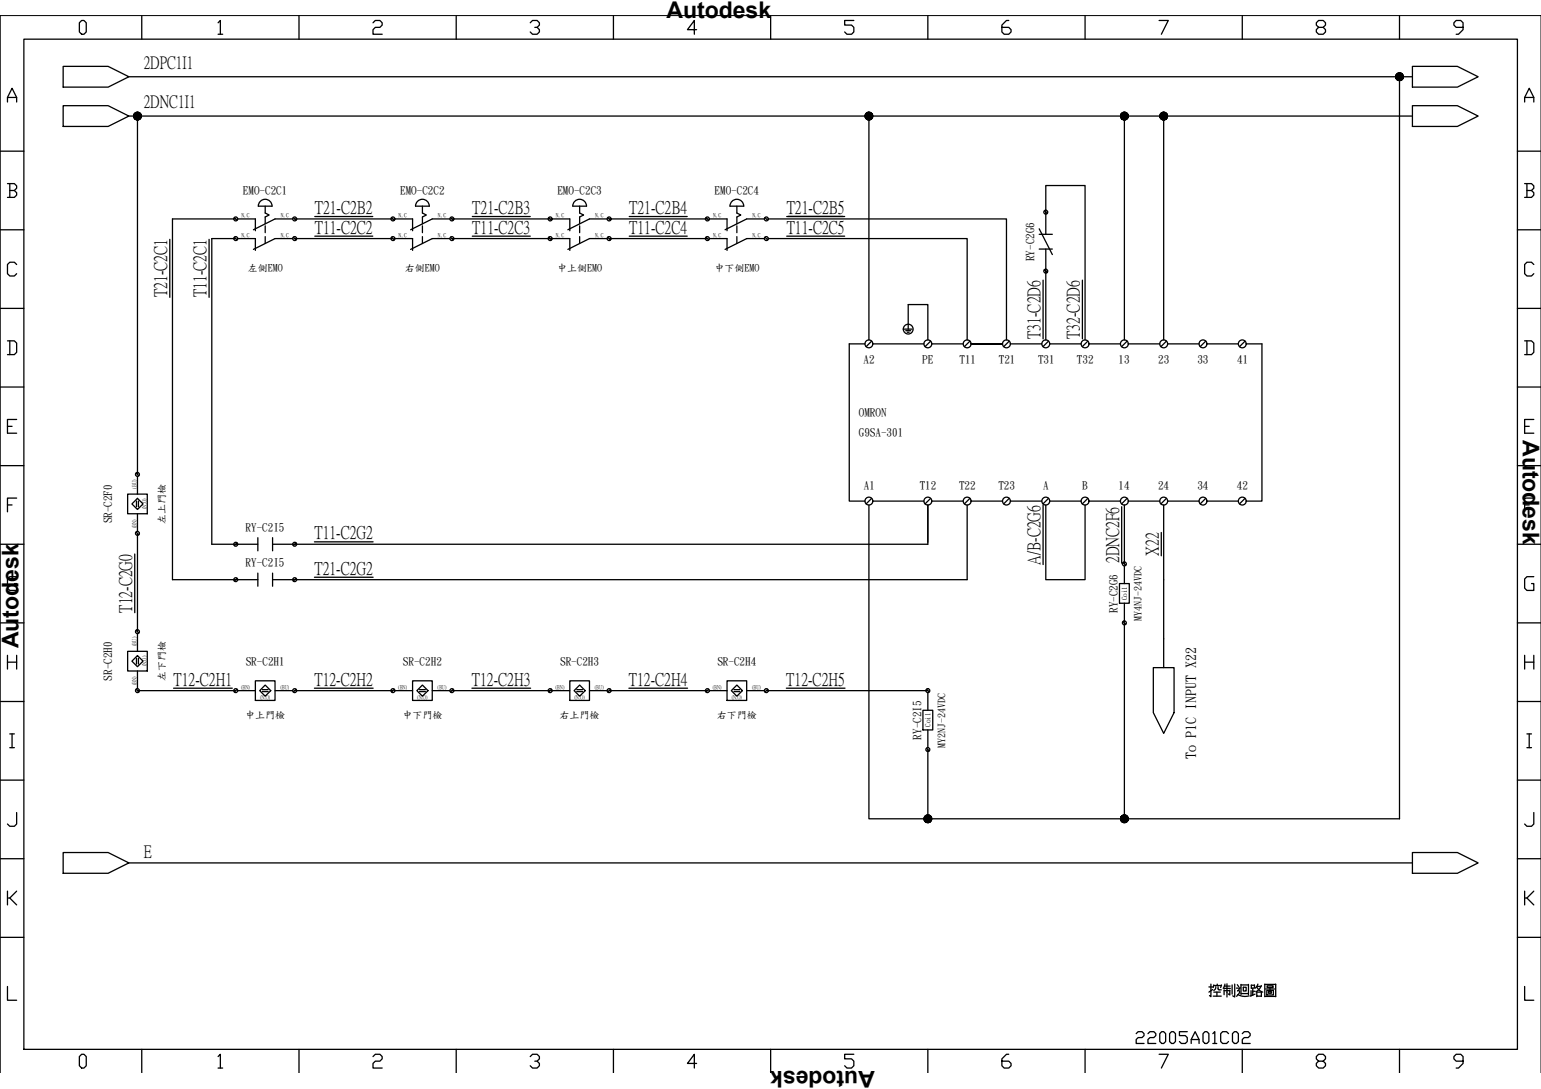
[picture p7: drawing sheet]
<svg xmlns="http://www.w3.org/2000/svg" width="297mm" height="210mm" viewBox="0 0 297 210" stroke-linecap="round" stroke-linejoin="round" font-family="sans-serif">
<g fill="none" stroke="#000" stroke-width=".25">
<path d="M1.4 19.7v-.9l.9-1.8 .9 1.8v.9M1.4 18.8h1.8M4.6 7.5h287.9v194.8h-287.9zM15.7 3.9h.5l.4 .5v1.8l-.4 .4h-.5l-.4-.4v-1.8zM27.3 3v4.5M42 4.4l.5-.5v2.7M42 6.6h.9M57.6 3v4.5M71.9 4.4l.4-.5h.9l.5 .5v.4l-.5 .5h-.9l-.4 .4v.9h1.8M87.9 3v4.5M102.2 4.4l.4-.5h.9l.5 .5v.4l-.5 .5h-.4M103.5 5.3l.5 .4v.5l-.5 .4h-.9l-.4-.4"/>
<path d="M118.2 3v4.5M134.3 5.7h-1.8l1.3-1.8v2.7M148.5 3v4.5M164.6 3.9h-1.8v.9h1.3l.5 .5v.9l-.5 .4h-.8l-.5-.4M178.8 3v4.5M194.4 3.9h-.4l-.9 .9v1.4l.5 .4h.8l.5-.4v-.5l-.5-.4h-1.3M209.2 3v4.5M223.4 3.9h1.8l-1.3 2.7M239.5 3v4.5M254.2 5.3l-.5-.5v-.4l.5-.5h.9l.4 .5v.4l-.4 .5h-.9l-.5 .4v.5l.5 .4h.9l.4-.4v-.5l-.4-.4M269.8 3v4.5M282 5.3h-1.3l-.5-.5v-.4l.5-.5h.9l.4 .5v1.3l-.9 .9h-.4"/>
<path d="M293.9 19.7v-.9l.9-1.8 .9 1.8v.9M293.9 18.8h1.8M.1 29.1h4.5M1.4 35.4h1.4l.4 .4v.5l-.4 .4M1.9 36.7h.9l.4 .5v.4l-.4 .4h-1.4M1.9 35.4v2.6M292.5 29.1h4.5M293.9 35.4h1.3l.5 .4v.5l-.5 .4M294.3 36.7h.9l.5 .5v.4l-.5 .4h-1.3M294.3 35.4v2.6M.1 44.3h4.5M.1 59.4h4.5"/>
<path d="M3.2 51l-.4-.5h-.9l-.5 .5v1.8l.5 .4h.9l.4-.4M292.5 44.3h4.5M292.5 59.4h4.5M295.7 51l-.5-.5h-.9l-.4 .5v1.8l.4 .4h.9l.5-.4M.1 74.6h4.5M1.4 65.7h1.4l.4 .4v1.8l-.4 .5h-1.4M1.9 65.7v2.7M292.5 74.6h4.5M293.9 65.7h1.3l.5 .4v1.8l-.5 .5h-1.3M294.3 65.7v2.7M.1 89.8h4.5M1.4 82.2h.9"/>
<path d="M1.4 97.3h.9M3.2 80.8h-1.8v2.7h1.8M3.2 96h-1.8v2.7M292.5 89.8h4.5M293.9 82.2h.9M293.9 97.3h.9M295.7 80.8h-1.8v2.7h1.8M295.7 96h-1.8v2.7M.1 104.9h4.5M3.2 111.2h-1.3l-.5 .4v1.8l.5 .4h1.3v-1.3h-.4M292.5 104.9h4.5M295.7 111.2h-1.4l-.4 .4v1.8l.4 .4h1.4v-1.3h-.5"/>
<path d="M.1 120.1h4.5M.1 135.2h4.5M1.4 126.3v2.7M1.4 127.6h1.8M3.2 126.3v2.7M292.5 120.1h4.5M292.5 135.2h4.5M293.9 127.6h1.8M293.9 126.3v2.7M295.7 126.3v2.7M.1 150.4h4.5M1.9 141.5h.9"/>
<path d="M1.9 144.1h.9M2.3 141.5v2.6M3.2 156.6v2.2l-.4 .5h-.9l-.5-.5M292.5 150.4h4.5M294.3 141.5h.9M294.3 144.1h.9M294.8 141.5v2.6M295.7 156.6v2.2l-.5 .5h-.9l-.4-.5M.1 165.5h4.5M1.4 171.8v2.6M1.9 173.1l1.3 1.3M3.2 171.8l-1.3 1.3h-.5"/>
<path d="M292.5 165.5h4.5M293.9 171.8v2.6M294.3 173.1l1.4 1.3M295.7 171.8l-1.4 1.3h-.4M.1 180.7h4.5M1.4 190.1v2.7h1.8M292.5 180.7h4.5M293.9 190.1v2.7h1.8M15.7 203.2h.5l.4 .5v1.7l-.4 .5h-.5l-.4-.5v-1.7zM27.3 202.3v4.5M42 203.7l.5-.5v2.7M42 205.9h.9"/>
<path d="M57.6 202.3v4.5M71.9 203.7l.4-.5h.9l.5 .5v.4l-.5 .4h-.9l-.4 .5v.9h1.8M87.9 202.3v4.5M102.2 203.7l.4-.5h.9l.5 .5v.4l-.5 .4h-.4M103.5 204.5l.5 .5v.4l-.5 .5h-.9l-.4-.5M118.2 202.3v4.5M134.3 205h-1.8l1.3-1.8v2.7M148.5 202.3v4.5M164.6 203.2h-1.8v.9h1.3l.5 .4v.9l-.5 .5h-.8l-.5-.5M178.8 202.3v4.5M194.4 203.2h-.4l-.9 .9v1.3l.5 .5h.8l.5-.5v-.4l-.5-.5h-1.3M209.2 202.3v4.5"/>
<path d="M223.4 203.2h1.8l-1.3 2.7M239.5 202.3v4.5M254.2 204.5l-.5-.4v-.4l.5-.5h.9l.4 .5v.4l-.4 .4h-.9l-.5 .5v.4l.5 .5h.9l.4-.5v-.4l-.4-.5M269.8 202.3v4.5M282 204.5h-1.3l-.5-.4v-.4l.5-.5h.9l.4 .5v1.3l-.9 .9h-.4"/>
</g>
<!-- layer: 0 -->
<g fill="none" stroke="#000" stroke-width=".25">
<path d="M12.2 12.8h8.6l4 2-4 2h-8.6zM24.8 14.8h247.5M269.8 14.8v143h-102.3v-60.5M272.3 12.8h8.6l4 2-4 2h-8.6zM12.2 20.4h8.6l4 2-4 2h-8.6zM24.8 22.4h247.5M26.5 22.4v69M167.5 22.4v43.1M216.7 22.4v43.1M224.3 22.4v43.1M272.3 20.4h8.6l4 2-4 2h-8.6zM32.7 46.1v11.2"/>
<path d="M40.3 46.1v11.2M45.4 46h-4.6v58.9h8.9M45.4 42.2h-12.2v69.5h16.5M56.8 46h18.9M56.8 42.2h18.9M60.7 41.7h11.2M60.7 45.5h11.2M87.1 46h18.9M87.1 42.2h18.9M91 41.7h11.2M91 45.5h11.2M117.4 46h19"/>
<path d="M117.4 42.2h19M121.3 41.7h11.2M121.3 45.5h11.2M148.1 46h38.3v19.5M148.1 42.2h45.9v23.3M151.6 41.7h11.2M151.6 45.5h11.2M200.3 45.2h2.5M200.3 48h2.5M200.3 44.1l2.5 5M201.1 54v11.3M201.3 52l.5 .5"/>
<path d="M201.3 40.6l.5 .6M201.6 45.2v-9.4h7.6v29.7M201.6 48v17.5M208.6 54v11.3M174.3 63.4h1.5M174.6 63.7h.9M174.9 64h.4M175.1 63.4v-4.7h3.7v6.8M24.6 95.2h3.8v3.8h-3.8zM26.2 91.2l.6 .5M26.3 96.6v1.1M26.5 96.1l1.1 1-1.1 1.1-1.1-1.1z"/>
<path d="M26.5 91.8v3.4M26.5 99v3.4M26.7 96.6v1.1M186.4 97.3v14.4h-133.9M201.1 97.4v11.4M201.6 97.3v14.4h7.6v-14.4M216.2 97.7v10.8M216.7 97.3v11.4M224.3 97.3v31.4M26 106.8v11.3M26.2 102.5l.6 .6M26.5 102.8v19"/>
<path d="M45.7 104.6l-.5 .6M45.7 111.5l-.5 .5M49.7 103.6v2.6M49.7 110.5v2.5M52.5 103.6v2.6M52.5 110.5v2.5M57.1 104.6l-.6 .6M57.1 111.5l-.6 .5M60.6 104.4h11.3M60.6 111.3h11.3M178.8 104.5v-7.2v7.6h-126.3M223.8 102.6v4.5"/>
<path d="M24.6 125.5h3.8v3.8h-3.8zM26.2 132.9l.6 .5M26.2 121.5l.6 .5M26.3 126.9v1.1M26.5 126.4l1.1 1-1.1 1.1-1.1-1.1zM26.5 133.1h18.9M26.5 122.1v3.4M26.5 129.3v3.4M26.7 126.9v1.1M33.5 132.6h11.3M45.7 132.9l-.5 .5M45.8 133.1h3.4"/>
<path d="M49.2 131.2h3.8v3.8h-3.8zM50.6 132.9h1.1M50.6 133.3h1.1M51.1 132l1.1 1.1-1.1 1.1-1-1.1zM53 133.1h3.4M56.8 133.1h18.9M57.1 132.9l-.6 .5M60.6 132.6h11.3M76 132.9l-.5 .5M76.1 133.1h3.4M79.5 131.2h3.8v3.8h-3.8zM80.9 132.9h1.1"/>
<path d="M80.9 133.3h1.1M81.4 132l1.1 1.1-1.1 1.1-1-1.1zM83.3 133.1h3.4M87.1 133.1h18.9M87.4 132.9l-.6 .5M91 132.6h11.3M106.3 132.9l-.5 .5M106.4 133.1h3.4M109.8 131.2h3.8v3.8h-3.8zM111.2 132.9h1.1M111.2 133.3h1.1M111.7 132l1.1 1.1-1.1 1.1-1-1.1z"/>
<path d="M113.6 133.1h3.4M117.4 133.1h19M117.7 132.9l-.6 .5M121.2 132.6h11.3M136.6 132.9l-.5 .5M136.7 133.1h3.4M140.1 131.2h3.8v3.8h-3.8zM141.5 132.9h1.1M141.5 133.3h1.1M142 132l1.1 1.1-1.1 1.1-1-1.1zM143.9 133.1h3.4M147.7 133.1h31.1"/>
<path d="M148 132.9l-.6 .5M151.6 132.6h11.3M216.7 120.1v37.7M222.3 128.7h4v8.7l-2 4-2-4zM178.8 144.5v13.3M12.2 164.3h8.6l4 2-4 2h-8.6zM24.8 166.3h247.5M272.3 164.3h8.6l4 2-4 2h-8.6z"/>
<circle cx="201.6" cy="52.3" r=".38"/>
<circle cx="201.6" cy="40.9" r=".38"/>
<circle cx="175.1" cy="63.4" r=".94"/>
<circle cx="26.5" cy="91.4" r=".38"/>
<circle cx="26.5" cy="102.8" r=".38"/>
<circle cx="45.4" cy="111.7" r=".38"/>
<circle cx="45.4" cy="104.9" r=".38"/>
<circle cx="56.8" cy="111.7" r=".38"/>
<circle cx="56.8" cy="104.9" r=".38"/>
<circle cx="26.5" cy="121.8" r=".38"/>
<circle cx="26.5" cy="133.1" r=".38"/>
<circle cx="45.4" cy="133.1" r=".38"/>
<circle cx="56.8" cy="133.1" r=".38"/>
<circle cx="75.7" cy="133.1" r=".38"/>
<circle cx="87.1" cy="133.1" r=".38"/>
<circle cx="106" cy="133.1" r=".38"/>
<circle cx="117.4" cy="133.1" r=".38"/>
<circle cx="136.3" cy="133.1" r=".38"/>
<circle cx="147.7" cy="133.1" r=".38"/>
</g>
<!-- layer: QCN -->
<g fill="none" stroke="#000" stroke-width=".25">
<path d="M50.3 38.7a1.33 1.33 0 0 1 1.4-.1 1.33 1.33 0 0 1 .7 1.1h-2.6l.1-.4zM51.1 39.7v1.4l.8 .3-.8 .4v1.3M80.4 39a1.33 1.33 0 0 1 1.4-.5 1.33 1.33 0 0 1 .9 1.2h-2.6zM81.4 39.7v1.4l.8 .3-.8 .4v1.3M110.9 38.7a1.33 1.33 0 0 1 1.4-.1 1.33 1.33 0 0 1 .8 1.1h-2.7l.1-.4zM111.7 39.7v1.4l.8 .3-.8 .4v1.3M141 39a1.33 1.33 0 0 1 1.4-.5 1.33 1.33 0 0 1 1 1.2h-2.7zM142 39.7v1.4l.8 .3-.8 .4v1.3M45.2 45.7l.5 .6M45.2 41.9l.5 .6M45.8 46h3.4v2.3M45.8 42.2h3.4v2.3"/>
<path d="M51.1 43.5v1.4M51.1 45.6v1.3M56.4 46h-3.4l-4.2 2.1M56.4 42.2h-3.4l-4.2 2.1M56.5 45.7l.6 .6M56.5 41.9l.6 .6M75.5 45.7l.5 .6M75.5 41.9l.5 .6M76.1 46h3.4v2.3M76.1 42.2h3.4v2.3M81.4 43.5v1.4M81.4 45.6v1.3"/>
<path d="M86.7 46h-3.4l-4.1 2.1M86.7 42.2h-3.4l-4.1 2.1M86.8 45.7l.6 .6M86.8 41.9l.6 .6M105.8 45.7l.5 .6M105.8 41.9l.5 .6M106.4 46h3.4v2.3M106.4 42.2h3.4v2.3M111.7 43.5v1.4M111.7 45.6v1.3M117 46h-3.4l-4.1 2.1M117 42.2h-3.4l-4.1 2.1"/>
<path d="M117.1 45.7l.6 .6M117.1 41.9l.6 .6M136.1 45.7l.5 .6M136.1 41.9l.5 .6M136.7 46h3.4v2.3M136.7 42.2h3.4v2.3M142 43.5v1.4M142 45.6v1.3M147.3 46h-3.4l-4.1 2.1M147.3 42.2h-3.4l-4.1 2.1M147.4 45.7l.6 .6M147.4 41.9l.6 .6"/>
<path d="M166.7 66.3h-3v30.3h3M168 65.7l-1 1.1M168.2 66.3h9.9M179.4 65.7l-1.1 1.1M179.6 66.3h6.1M187 65.7l-1.1 1.1M193.2 66.3h-6h6M194.5 65.7l-1 1.1M194.8 66.3h6M202.1 65.7l-1.1 1.1M202.3 66.3h6.1M209.7 65.7l-1.1 1.1"/>
<path d="M209.9 66.3h6.1M217.3 65.7l-1.1 1.1M217.5 66.3h6.1M224.8 65.7l-1 1.1M225.1 66.3h6M232.4 65.7l-1.1 1.1M232.6 66.3h6.1M240 65.7l-1.1 1.1M240.2 66.3h3v30.3h-3M168 96.1l-1 1M168.2 96.6h9.9M179.4 96.1l-1.1 1"/>
<path d="M179.6 96.6h6.1M187 96.1l-1.1 1M187.2 96.6h6M194.5 96.1l-1 1M194.8 96.6h6M202.1 96.1l-1.1 1M202.3 96.6h6.1M209.7 96.1l-1.1 1M209.9 96.6h6.1M217.3 96.1l-1.1 1M217.5 96.6h6.1M224.8 96.1l-1 1"/>
<path d="M225.1 96.6h6M232.4 96.1l-1.1 1M232.6 96.6h6.1M240 96.1l-1.1 1M215.8 112.5h1.9v3.8h-1.9zM216.5 119.8l.5 .5M216.5 108.4l.5 .6M216.7 109.1v3.4M216.7 116.3v3.4M177.9 136.9h1.9v3.8h-1.9zM178.6 132.9l.5 .5M178.8 133.5v3.4"/>
<path d="M178.6 144.2l.5 .6M178.8 140.7v3.4"/>
<circle cx="45.4" cy="42.2" r=".38"/>
<circle cx="45.4" cy="46" r=".38"/>
<circle cx="56.8" cy="46" r=".38"/>
<circle cx="56.8" cy="42.2" r=".38"/>
<circle cx="75.7" cy="46" r=".38"/>
<circle cx="75.7" cy="42.2" r=".38"/>
<circle cx="87.1" cy="42.2" r=".38"/>
<circle cx="87.1" cy="46" r=".38"/>
<circle cx="106" cy="46" r=".38"/>
<circle cx="106" cy="42.2" r=".38"/>
<circle cx="117.4" cy="42.2" r=".38"/>
<circle cx="117.4" cy="46" r=".38"/>
<circle cx="136.3" cy="46" r=".38"/>
<circle cx="136.3" cy="42.2" r=".38"/>
<circle cx="147.7" cy="46" r=".38"/>
<circle cx="147.7" cy="42.2" r=".38"/>
<circle cx="167.5" cy="66.3" r=".76"/>
<circle cx="178.8" cy="66.3" r=".76"/>
<circle cx="186.4" cy="66.3" r=".76"/>
<circle cx="194" cy="66.3" r=".76"/>
<circle cx="201.6" cy="66.3" r=".76"/>
<circle cx="209.2" cy="66.3" r=".76"/>
<circle cx="216.7" cy="66.3" r=".76"/>
<circle cx="224.3" cy="66.3" r=".76"/>
<circle cx="231.9" cy="66.3" r=".76"/>
<circle cx="239.5" cy="66.3" r=".76"/>
<circle cx="167.5" cy="96.6" r=".76"/>
<circle cx="178.8" cy="96.6" r=".76"/>
<circle cx="186.4" cy="96.6" r=".76"/>
<circle cx="194" cy="96.6" r=".76"/>
<circle cx="201.6" cy="96.6" r=".76"/>
<circle cx="209.2" cy="96.6" r=".76"/>
<circle cx="216.7" cy="96.6" r=".76"/>
<circle cx="224.3" cy="96.6" r=".76"/>
<circle cx="231.9" cy="96.6" r=".76"/>
<circle cx="239.5" cy="96.6" r=".76"/>
<circle cx="216.7" cy="108.7" r=".38"/>
<circle cx="178.8" cy="133.1" r=".38"/>
<circle cx="216.7" cy="120.1" r=".38"/>
<circle cx="178.8" cy="144.5" r=".38"/>
</g>
<!-- layer: 0 -->
<g fill="#000" stroke="#000" stroke-width=".19">
<path d="M269.8 14.8h.7v.1zM26.5 22.4h.8l-.1 .1zM167.5 22.4h.7v.1zM216.7 22.4h.8v.1zM224.3 22.4h.8v.1zM178.8 157.8h.8v.1zM216.7 157.8h.8v.1z"/>
<path d="M269 14.9v.1l.8-.2zM269 15l.8-.2-.7 .3zM269.1 15.1l.1 .1 .6-.4z"/>
<path d="M269 14.6v.1l.8 .1zM269 14.7l.8 .1h-.8zM269 14.8v.1l.8-.1z"/>
<path d="M269.2 15.2v.1l.6-.5zM269.2 15.3l.6-.5-.5 .6zM269.8 14.8l-.5 .6 .1 .1z"/>
<path d="M269.2 14.3l.6 .5zM269.2 14.3l.6 .5-.7-.4zM269.1 14.4l-.1 .2 .8 .2z"/>
<path d="M269.8 14.8l-.4 .7h.1zM269.8 14.8l-.2 .7h-.1zM269.8 14.8l-.2 .7 .2 .1z"/>
<path d="M269.4 14.1l.4 .7-.3-.7zM269.3 14.2l.1-.1 .4 .7zM269.2 14.3l.6 .5-.5-.6z"/>
<path d="M269.8 14.8v.8l.1-.1zM269.8 14.8l.2 .7h-.1zM269.8 14.8l.2 .7h.1z"/>
<path d="M269.8 14v.8l.1-.8zM269.6 14h.2v.8zM269.5 14.1l.3 .7-.2-.8z"/>
<path d="M269.8 14.8l.3 .7 .1-.1zM269.8 14.8l.5 .5-.1 .1zM269.8 14.8l.5 .5 .1-.1z"/>
<path d="M270.1 14.1l-.3 .7 .4-.6zM270 14.1h.1l-.3 .7zM269.9 14l-.1 .8 .2-.7z"/>
<path d="M269.8 14.8l.6 .4v-.1zM269.8 14.8l.7 .2-.1 .1zM269.8 14.8l.7 .2v-.1z"/>
<path d="M269.8 14.8l.6-.4v-.1zM269.8 14.8l.5-.5h.1zM270.2 14.2l-.4 .6 .5-.5z"/>
<path d="M269.8 14.8h.7v-.1zM269.8 14.8l.7-.2v.1zM269.8 14.8l.7-.2-.1-.2z"/>
<path d="M25.8 22.5v.1l.7-.2zM25.8 22.6l.7-.2-.7 .3zM25.8 22.7l.1 .1 .6-.4z"/>
<path d="M25.8 22.1v.1l.7 .2zM25.8 22.2l.7 .2h-.8zM25.7 22.4l.1 .1 .7-.1z"/>
<path d="M25.9 22.8l.1 .1 .5-.5zM26 22.9l.5-.5-.4 .6zM26.5 22.4l-.4 .6h.1z"/>
<path d="M26 21.8l-.1 .1 .6 .5zM25.9 21.9l.6 .5-.7-.4zM25.8 22v.1l.7 .3z"/>
<path d="M26.5 22.4l-.3 .6 .1 .1zM26.5 22.4l-.1 .7h-.1zM26.5 22.4l-.1 .7h.1z"/>
<path d="M26.2 21.7l.3 .7-.2-.7zM26.1 21.8l.1-.1 .3 .7zM26 21.8l.5 .6-.4-.6z"/>
<path d="M26.5 22.4v.7h.1zM26.5 22.4l.2 .7h-.1zM26.5 22.4l.2 .7 .1-.1z"/>
<path d="M26.5 21.6v.8l.1-.8zM26.4 21.6h.1v.8zM26.3 21.7l.2 .7-.1-.8z"/>
<path d="M26.5 22.4l.3 .6h.1zM26.5 22.4l.5 .5-.1 .1zM26.5 22.4l.5 .5 .1-.1z"/>
<path d="M26.8 21.7l-.3 .7 .4-.6zM26.7 21.7h.1l-.3 .7zM26.6 21.6l-.1 .8 .2-.7z"/>
<path d="M26.5 22.4l.6 .4 .1-.1zM26.5 22.4l.7 .2v.1zM26.5 22.4l.7 .2v-.1z"/>
<path d="M26.5 22.4l.7-.4-.1-.1zM27 21.8l.1 .1-.6 .5zM26.9 21.8l-.4 .6 .5-.6z"/>
<path d="M26.5 22.4h.8l-.1-.2zM26.5 22.4l.7-.3v.1zM26.5 22.4l.7-.3v-.1z"/>
<path d="M166.7 22.5l.1 .1 .7-.2zM166.8 22.6l.7-.2-.7 .3zM166.8 22.7l.1 .1 .6-.4z"/>
<path d="M166.8 22.1l-.1 .1 .8 .2zM166.7 22.2l.8 .2h-.8zM166.7 22.4v.1l.8-.1z"/>
<path d="M166.9 22.8l.1 .1 .5-.5zM167 22.9l.5-.5-.5 .6zM167.5 22.4l-.5 .6h.1z"/>
<path d="M167 21.8l-.1 .1 .6 .5zM166.9 21.9l.6 .5-.7-.4zM166.8 22v.1l.7 .3z"/>
<path d="M167.5 22.4l-.4 .6 .2 .1zM167.5 22.4l-.1 .7h-.1zM167.5 22.4l-.1 .7h.1z"/>
<path d="M167.1 21.7l.4 .7-.2-.7zM167 21.8l.1-.1 .4 .7zM167 21.8l.5 .6-.5-.6z"/>
<path d="M167.5 22.4v.7h.1zM167.5 22.4l.2 .7h-.1zM167.5 22.4l.2 .7 .1-.1z"/>
<path d="M167.5 21.6v.8l.1-.8zM167.4 21.6h.1v.8zM167.3 21.7l.2 .7-.1-.8z"/>
<path d="M167.5 22.4l.3 .6h.1zM167.5 22.4l.5 .5-.1 .1zM167.5 22.4l.5 .5 .1-.1z"/>
<path d="M167.8 21.7l-.3 .7 .4-.6zM167.7 21.7h.1l-.3 .7zM167.6 21.6l-.1 .8 .2-.7z"/>
<path d="M167.5 22.4l.6 .4 .1-.1zM167.5 22.4l.7 .2v.1zM167.5 22.4l.7 .2v-.1z"/>
<path d="M167.5 22.4l.7-.4-.1-.1zM168 21.8l.1 .1-.6 .5zM167.9 21.8l-.4 .6 .5-.6z"/>
<path d="M167.5 22.4h.7v-.2zM167.5 22.4l.7-.3v.1zM167.5 22.4l.7-.3v-.1z"/>
<path d="M216 22.5v.1l.7-.2zM216 22.6l.7-.2-.6 .3zM216.1 22.7v.1l.6-.4z"/>
<path d="M216 22.1v.1l.7 .2zM216 22.2l.7 .2h-.7zM216 22.4v.1l.7-.1z"/>
<path d="M216.1 22.8l.1 .1 .5-.5zM216.2 22.9l.5-.5-.4 .6zM216.7 22.4l-.4 .6h.1z"/>
<path d="M216.2 21.8l-.1 .1 .6 .5zM216.1 21.9l.6 .5-.6-.4zM216.1 22l-.1 .1 .7 .3z"/>
<path d="M216.7 22.4l-.3 .6 .1 .1zM216.7 22.4l-.1 .7h-.1zM216.7 22.4l-.1 .7h.1z"/>
<path d="M216.4 21.7l.3 .7-.2-.7zM216.3 21.8l.1-.1 .3 .7zM216.2 21.8l.5 .6-.4-.6z"/>
<path d="M216.7 22.4v.7h.2zM216.7 22.4l.3 .7h-.1zM216.7 22.4l.3 .7 .1-.1z"/>
<path d="M216.7 21.6v.8l.2-.8zM216.6 21.6h.1v.8zM216.5 21.7l.2 .7-.1-.8z"/>
<path d="M216.7 22.4l.4 .6h.1zM216.7 22.4l.6 .5-.1 .1zM216.7 22.4l.6 .5v-.1z"/>
<path d="M217.1 21.7l-.4 .7 .5-.6zM217 21.7h.1l-.4 .7zM216.9 21.6l-.2 .8 .3-.7z"/>
<path d="M216.7 22.4l.6 .4 .1-.1zM216.7 22.4l.8 .2-.1 .1zM216.7 22.4l.8 .2v-.1z"/>
<path d="M216.7 22.4l.7-.4-.1-.1zM217.3 21.8v.1l-.6 .5zM217.2 21.8l-.5 .6 .6-.6z"/>
<path d="M216.7 22.4h.8v-.2zM216.7 22.4l.8-.3v.1zM216.7 22.4l.8-.3-.1-.1z"/>
<path d="M223.6 22.5v.1l.7-.2zM223.6 22.6l.7-.2-.7 .3zM223.6 22.7l.1 .1 .6-.4z"/>
<path d="M223.6 22.1v.1l.7 .2zM223.6 22.2l.7 .2h-.7zM223.6 22.4v.1l.7-.1z"/>
<path d="M223.7 22.8l.1 .1 .5-.5zM223.8 22.9l.5-.5-.4 .6zM224.3 22.4l-.4 .6h.1z"/>
<path d="M223.8 21.8l-.1 .1 .6 .5zM223.7 21.9l.6 .5-.7-.4zM223.6 22v.1l.7 .3z"/>
<path d="M224.3 22.4l-.3 .6 .1 .1zM224.3 22.4l-.1 .7h-.1zM224.3 22.4l-.1 .7h.1z"/>
<path d="M224 21.7l.3 .7-.2-.7zM223.9 21.8l.1-.1 .3 .7zM223.8 21.8l.5 .6-.4-.6z"/>
<path d="M224.3 22.4v.7h.1zM224.3 22.4l.2 .7h-.1zM224.3 22.4l.2 .7 .2-.1z"/>
<path d="M224.3 21.6v.8l.1-.8zM224.2 21.6h.1v.8zM224.1 21.7l.2 .7-.1-.8z"/>
<path d="M224.3 22.4l.4 .6h.1zM224.3 22.4l.5 .5v.1zM224.3 22.4l.5 .5 .1-.1z"/>
<path d="M224.7 21.7l-.4 .7 .5-.6zM224.5 21.7h.2l-.4 .7zM224.4 21.6l-.1 .8 .2-.7z"/>
<path d="M224.3 22.4l.6 .4 .1-.1zM224.3 22.4l.7 .2v.1zM224.3 22.4l.7 .2 .1-.1z"/>
<path d="M224.3 22.4l.7-.4-.1-.1zM224.8 21.8l.1 .1-.6 .5zM224.8 21.8l-.5 .6 .5-.6z"/>
<path d="M224.3 22.4h.8v-.2zM224.3 22.4l.7-.3 .1 .1zM224.3 22.4l.7-.3v-.1z"/>
<path d="M178.1 157.9v.2l.7-.3zM178.1 158.1l.7-.3-.6 .4zM178.2 158.2v.1l.6-.5z"/>
<path d="M178.1 157.6v.1l.7 .1zM178.1 157.7l.7 .1h-.7zM178.1 157.8v.1l.7-.1z"/>
<path d="M178.2 158.3l.1 .1 .5-.6zM178.8 157.8l-.4 .6h-.1zM178.8 157.8l-.4 .6 .1 .1z"/>
<path d="M178.3 157.3l-.1 .1 .6 .4zM178.2 157.4l.6 .4-.6-.3zM178.2 157.5l-.1 .1 .7 .2z"/>
<path d="M178.8 157.8l-.3 .7h.1zM178.8 157.8l-.1 .8-.1-.1zM178.8 157.8l-.1 .8h.1z"/>
<path d="M178.5 157.2l.3 .6-.2-.7zM178.4 157.2h.1l.3 .6zM178.3 157.3l.5 .5-.4-.6z"/>
<path d="M178.8 157.8v.8h.2zM178.8 157.8l.3 .7-.1 .1zM178.8 157.8l.3 .7h.1z"/>
<path d="M178.8 157.1v.7l.2-.7zM178.7 157.1h.1v.7zM178.6 157.1l.2 .7-.1-.7z"/>
<path d="M178.8 157.8l.4 .7 .1-.1zM178.8 157.8l.6 .6h-.1zM178.8 157.8l.6 .6 .1-.1z"/>
<path d="M179.2 157.2l-.4 .6 .5-.6zM179.1 157.1l.1 .1-.4 .6zM179 157.1l-.2 .7 .3-.7z"/>
<path d="M178.8 157.8l.7 .5v-.1zM178.8 157.8l.8 .3-.1 .1zM178.8 157.8l.8 .3v-.2z"/>
<path d="M178.8 157.8l.7-.3v-.1zM178.8 157.8l.6-.5 .1 .1zM179.3 157.2l-.5 .6 .6-.5z"/>
<path d="M178.8 157.8h.8v-.1zM178.8 157.8l.8-.2v.1zM178.8 157.8l.8-.2-.1-.1z"/>
<path d="M216 157.9v.2l.7-.3zM216 158.1l.7-.3-.6 .4zM216.1 158.2v.1l.6-.5z"/>
<path d="M216 157.6v.1l.7 .1zM216 157.7l.7 .1h-.7zM216 157.8v.1l.7-.1z"/>
<path d="M216.1 158.3l.1 .1 .5-.6zM216.7 157.8l-.4 .6h-.1zM216.7 157.8l-.4 .6 .1 .1z"/>
<path d="M216.2 157.3l-.1 .1 .6 .4zM216.1 157.4l.6 .4-.6-.3zM216.1 157.5l-.1 .1 .7 .2z"/>
<path d="M216.7 157.8l-.3 .7h.1zM216.7 157.8l-.1 .8-.1-.1zM216.7 157.8l-.1 .8h.1z"/>
<path d="M216.4 157.2l.3 .6-.2-.7zM216.3 157.2h.1l.3 .6zM216.2 157.3l.5 .5-.4-.6z"/>
<path d="M216.7 157.8v.8h.2zM216.7 157.8l.3 .7-.1 .1zM216.7 157.8l.3 .7h.1z"/>
<path d="M216.7 157.1v.7l.2-.7zM216.6 157.1h.1v.7zM216.5 157.1l.2 .7-.1-.7z"/>
<path d="M216.7 157.8l.4 .7 .1-.1zM216.7 157.8l.6 .6h-.1zM216.7 157.8l.6 .6v-.1z"/>
<path d="M217.1 157.2l-.4 .6 .5-.6zM217 157.1l.1 .1-.4 .6zM216.9 157.1l-.2 .7 .3-.7z"/>
<path d="M216.7 157.8l.6 .5 .1-.1zM216.7 157.8l.8 .3-.1 .1zM216.7 157.8l.8 .3v-.2z"/>
<path d="M216.7 157.8l.7-.3-.1-.1zM216.7 157.8l.6-.5v.1zM217.2 157.2l-.5 .6 .6-.5z"/>
<path d="M216.7 157.8h.8v-.1zM216.7 157.8l.8-.2v.1zM216.7 157.8l.8-.2-.1-.1z"/>
</g>
<g fill="none" stroke="#000" stroke-width=".25">
<path d="M233 190.2h.7M233.4 189.7v2.4l-.3-.2M233.7 190.7l-.7 .5M233.9 192h1.5M234 190h1.4M234 191.2h1.2M234 189.8l-.1 .5M234.3 190.2v.3l-.3 .4M234.6 191.2v.8M234.6 189.7v.3M234.8 190.2l.1 .5 .5 .1M235.5 189.8l-.2 .5"/>
<path d="M235.9 190.5h1.3M236 190.8v.9M236 191h1.1M236 190.1h1.1M236.1 189.7l-.3 .8M236.5 189.6v2.6M237.1 190.8v1l-.4-.2M237.5 189.8v1.8M238 189.7v2.5l-.4-.3M238.3 190.5h.7M238.5 189.8l.3 .4M238.6 191h.3v.3l-.5 .8"/>
<path d="M238.7 191.7l1.2 .4 .9-.2M239 190.3l-.5 .7M239.2 189.7v2M239.2 191.5h1.5M239.2 189.8h1.5M239.7 190.3h.5v.7h-.5zM240.7 189.7v2M241.1 191v.9M241.2 189.8v.7M241.2 189.9h.6M241.5 191.1h.4M241.5 190.5v1.3"/>
<path d="M241.8 189.8v.7h-.6M241.9 191.6l-.9 .4M242.2 190.2a1.94 1.94 0 0 0 1.2 1M242.3 191.2h.8M242.3 191.2v.8h.8M242.3 192v.1M242.3 190.1h.8M242.5 189.7l-.5 .8M243.1 190a2.2 2.2 0 0 1-1 1.2M243.1 191.1v1M243.8 189.7v2.4M243.8 189.7h2.1"/>
<path d="M243.8 192.1h2.1M244 190.6h1.7M244.2 190.9h1.3v.9h-1.3zM244.2 190h1.2v.3h-1.2zM244.5 191.1v.4h.6v-.4h-.5M244.8 190.3v.5M245.9 189.7v2.4"/>
</g>
<path d="M0 206.8v-203.8h297v203.8" fill="none" stroke="#000" stroke-width=".19"/>
<text font-size="5.7" x="218" y="202.5">22005A01C02</text>
<g font-size="4.4">
<text x="122.8" y="3.4">由 Autodesk 由由由由由</text>
<text x="293.6" y="79.1" transform="rotate(90 293.6 79.1)">由 Autodesk 由由由由由</text>
<text x="3.5" y="130.7" transform="rotate(-90 3.5 130.7)">由 Autodesk 由由由由由</text>
<text x="174.3" y="206.4" transform="rotate(180 174.3 206.4)">由 Autodesk 由由由由由</text>
</g>
<g font-size="3.5">
<text x="60.7" y="41">T21-C2B2</text>
<text x="91" y="41">T21-C2B3</text>
<text x="121.3" y="41">T21-C2B4</text>
<text x="151.6" y="41">T21-C2B5</text>
<text x="60.7" y="44.8">T11-C2C2</text>
<text x="91" y="44.8">T11-C2C3</text>
<text x="121.3" y="44.8">T11-C2C4</text>
<text x="151.6" y="44.8">T11-C2C5</text>
<text x="32" y="57.3" transform="rotate(-90 32 57.3)">T21-C2C1</text>
<text x="39.6" y="57.3" transform="rotate(-90 39.6 57.3)">T11-C2C1</text>
<text x="200.4" y="65.3" transform="rotate(-90 200.4 65.3)">T31-C2D6</text>
<text x="207.9" y="65.3" transform="rotate(-90 207.9 65.3)">T32-C2D6</text>
<text x="60.6" y="103.7">T11-C2G2</text>
<text x="223.2" y="107.1" transform="rotate(-90 223.2 107.1)">X22</text>
<text x="60.6" y="110.6">T21-C2G2</text>
<text x="200.4" y="108.8" transform="rotate(-90 200.4 108.8)">A/B-C2G6</text>
<text x="215.5" y="108.5" transform="rotate(-90 215.5 108.5)">2DNC2F6</text>
<text x="25.3" y="118.1" transform="rotate(-90 25.3 118.1)">T12-C2G0</text>
<text x="33.5" y="132">T12-C2H1</text>
<text x="60.6" y="132">T12-C2H2</text>
<text x="91" y="132">T12-C2H3</text>
<text x="121.2" y="132">T12-C2H4</text>
<text x="151.6" y="132">T12-C2H5</text>
</g>
<g font-size="3.4">
<text x="27.7" y="13">2DPC1I1</text>
<text x="27.7" y="20.6">2DNC1I1</text>
<text x="27.7" y="165.2">E</text>
</g>
<text font-size="2.7" x="230.4" y="146.2" transform="rotate(-90 230.4 146.2)">To PlC INPUT X22</text>
<g font-size="2.1">
<text x="46.8" y="37.5">EMO-C2C1</text>
<text x="77.1" y="37.5">EMO-C2C2</text>
<text x="107.4" y="37.5">EMO-C2C3</text>
<text x="137.7" y="37.5">EMO-C2C4</text>
<text x="199.3" y="50.3" transform="rotate(-90 199.3 50.3)">RY-C2G6</text>
<text x="166.5" y="70">A2</text>
<text x="177.8" y="70">PE</text>
<text x="184.9" y="70">T11</text>
<text x="192.5" y="70">T21</text>
<text x="200.1" y="70">T31</text>
<text x="207.6" y="70">T32</text>
<text x="215.6" y="70">13</text>
<text x="223.2" y="70">23</text>
<text x="230.8" y="70">33</text>
<text x="238.5" y="70">41</text>
<text x="165.5" y="80.2">OMRON</text>
<text x="165.5" y="84">G9SA-301</text>
<text x="166.5" y="94.3">A1</text>
<text x="177.3" y="94.3">T12</text>
<text x="184.9" y="94.3">T22</text>
<text x="192.4" y="94.3">T23</text>
<text x="201" y="94.3">A</text>
<text x="208.6" y="94.3">B</text>
<text x="215.6" y="94.3">14</text>
<text x="223.2" y="94.3">24</text>
<text x="230.8" y="94.3">34</text>
<text x="238.4" y="94.3">42</text>
<text x="21.5" y="100.9" transform="rotate(-90 21.5 100.9)">SR-C2F0</text>
<text x="47.3" y="102.3">RY-C2I5</text>
<text x="47.3" y="109.2">RY-C2I5</text>
<text x="215.4" y="118.1" transform="rotate(-90 215.4 118.1)">RY-C2G6</text>
<text x="21.5" y="131.2" transform="rotate(-90 21.5 131.2)">SR-C2H0</text>
<text x="47.4" y="128.1">SR-C2H1</text>
<text x="77.7" y="128.1">SR-C2H2</text>
<text x="108" y="128.1">SR-C2H3</text>
<text x="138.3" y="128.1">SR-C2H4</text>
<text x="177.5" y="142.6" transform="rotate(-90 177.5 142.6)">RY-C2I5</text>
</g>
<g font-size="1.9">
<text x="47.7" y="52.2">左側EMO</text>
<text x="78" y="52.2">右側EMO</text>
<text x="107.4" y="52.2">中上側EMO</text>
<text x="137.7" y="52.2">中下側EMO</text>
<text x="31.8" y="95.2" transform="rotate(-90 31.8 95.2)">檢</text>
<text x="31.8" y="101" transform="rotate(-90 31.8 101)">左上門</text>
<text x="220" y="119.7" transform="rotate(-90 220 119.7)">MY4NJ-24VDC</text>
<text x="31.8" y="125.5" transform="rotate(-90 31.8 125.5)">檢</text>
<text x="31.8" y="131.3" transform="rotate(-90 31.8 131.3)">左下門</text>
<text x="47.3" y="138.4">中上門</text>
<text x="53" y="138.4">檢</text>
<text x="77.6" y="138.4">中下門</text>
<text x="83.4" y="138.4">檢</text>
<text x="107.9" y="138.4">右上門</text>
<text x="113.7" y="138.4">檢</text>
<text x="138.2" y="138.4">右下門</text>
<text x="144" y="138.4">檢</text>
<text x="182.1" y="144.1" transform="rotate(-90 182.1 144.1)">MY2NJ-24VDC</text>
</g>
<g font-size="1.3">
<text x="217.2" y="115.6" transform="rotate(-90 217.2 115.6)">Coil</text>
<text x="179.3" y="140.1" transform="rotate(-90 179.3 140.1)">Coil</text>
</g>
<g font-size="1.1">
<text x="46.5" y="41.9">N.C</text>
<text x="54.1" y="41.9">N.C</text>
<text x="76.8" y="41.9">N.C</text>
<text x="84.4" y="41.9">N.C</text>
<text x="107.1" y="41.9">N.C</text>
<text x="114.7" y="41.9">N.C</text>
<text x="137.4" y="41.9">N.C</text>
<text x="145" y="41.9">N.C</text>
<text x="46.5" y="45.7">N.C</text>
<text x="54.1" y="45.7">N.C</text>
<text x="76.8" y="45.7">N.C</text>
<text x="84.4" y="45.7">N.C</text>
<text x="107.1" y="45.7">N.C</text>
<text x="114.7" y="45.7">N.C</text>
<text x="137.4" y="45.7">N.C</text>
<text x="145" y="45.7">N.C</text>
<text x="26.3" y="94.2" transform="rotate(-90 26.3 94.2)">(BU)</text>
<text x="26.3" y="101.8" transform="rotate(-90 26.3 101.8)">(BN)</text>
<text x="28.2" y="98.1" transform="rotate(-90 28.2 98.1)">(N.O)</text>
<text x="26.3" y="124.5" transform="rotate(-90 26.3 124.5)">(BU)</text>
<text x="28.2" y="128.4" transform="rotate(-90 28.2 128.4)">(N.O)</text>
<text x="26.3" y="132.1" transform="rotate(-90 26.3 132.1)">(BN)</text>
<text x="46.5" y="132.9">(BN)</text>
<text x="50.1" y="134.8">(N.O)</text>
<text x="54" y="132.9">(BU)</text>
<text x="76.8" y="132.9">(BN)</text>
<text x="80.4" y="134.8">(N.O)</text>
<text x="84.3" y="132.9">(BU)</text>
<text x="107.1" y="132.9">(BN)</text>
<text x="110.7" y="134.8">(N.O)</text>
<text x="114.7" y="132.9">(BU)</text>
<text x="137.4" y="132.9">(BN)</text>
<text x="141" y="134.8">(N.O)</text>
<text x="145" y="132.9">(BU)</text>
</g>
</svg>
